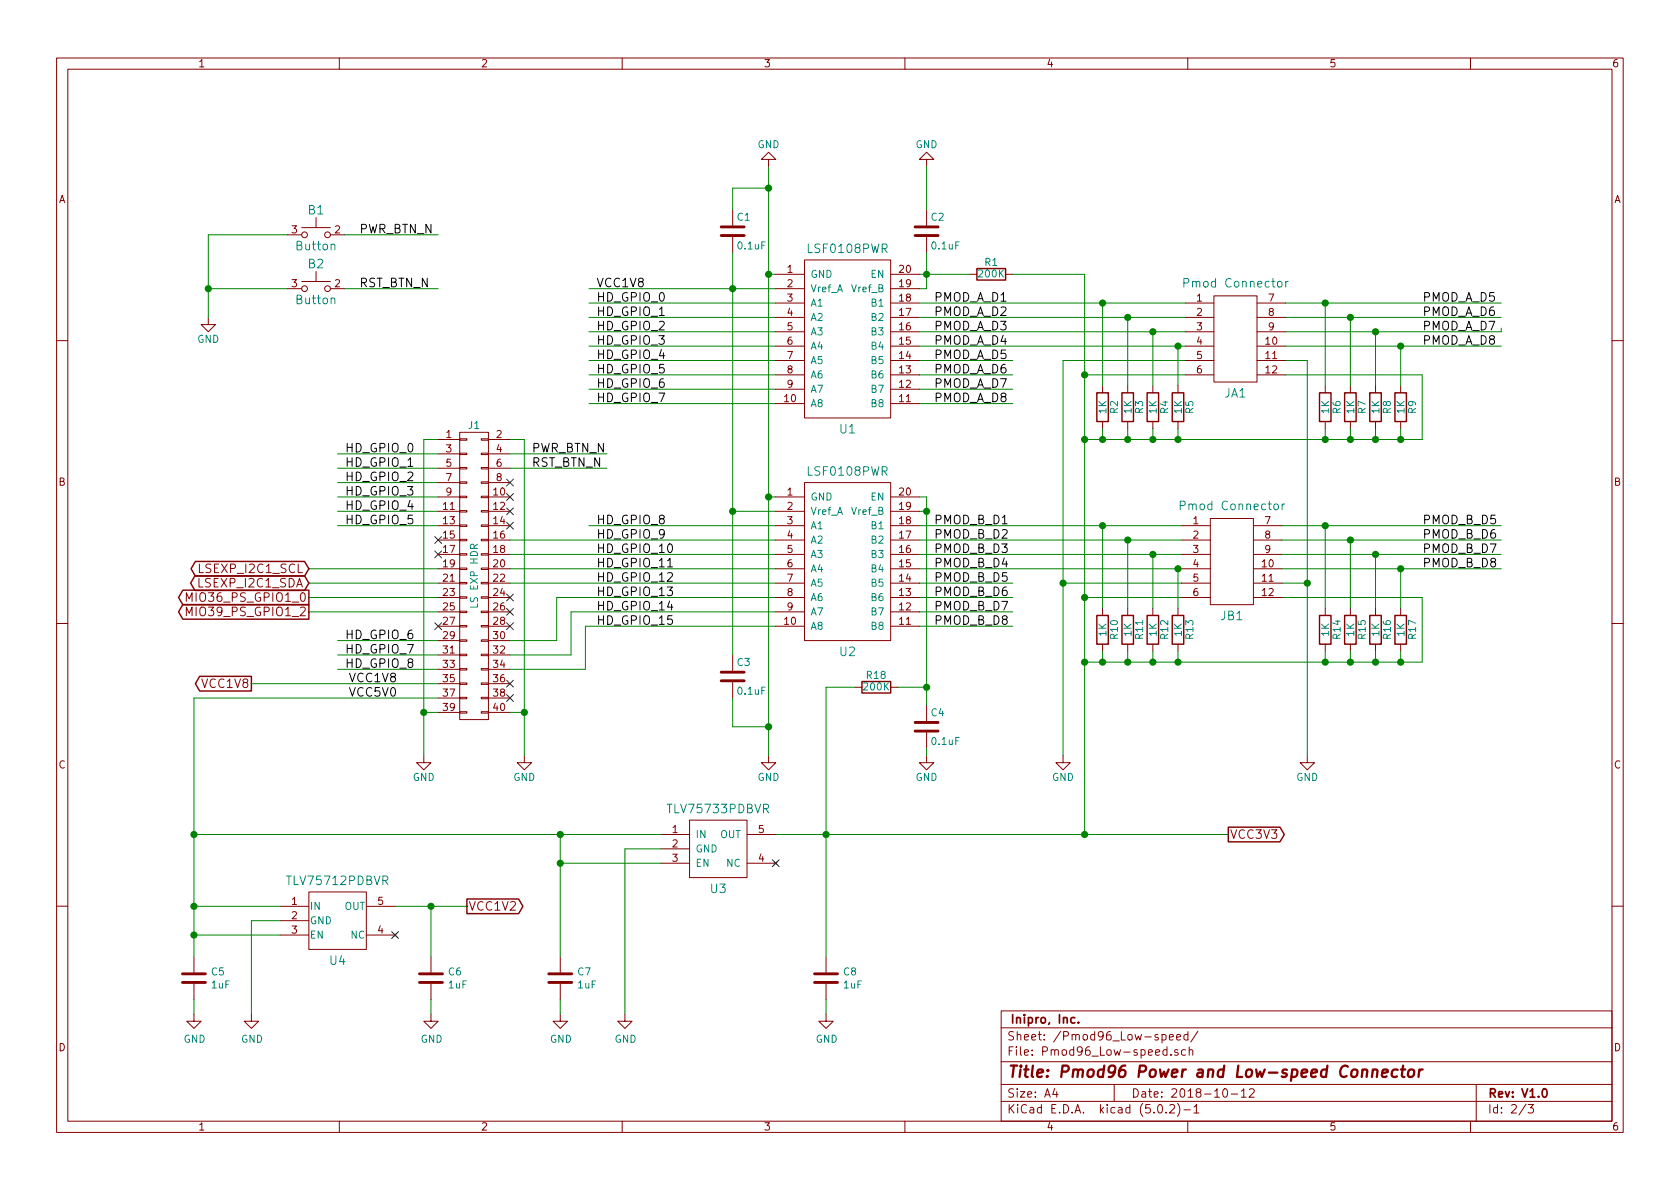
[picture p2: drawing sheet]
<svg xmlns="http://www.w3.org/2000/svg" width="297mm" height="210mm" viewBox="0 0 297 210" stroke-linecap="round" stroke-linejoin="round" font-family="sans-serif">
<g fill="none" stroke="#840000" stroke-width=".18">
<path d="M10 10.3h277v189.9h-277zM12 12.2h273v186.1h-273zM60 10.3v1.9M110 10.3v1.9M160 10.3v1.9M210 10.3v1.9M260 10.3v1.9M55.9 38.5v1.8M129.5 37.1v2.8M135.9 28.2h1.3l-1.3-1.3-1.3 1.3h1.3v1.3M163.8 28.2h1.3l-1.3-1.3-1.2 1.3h1.2v1.3M163.8 37.1v2.8"/>
<path d="M36.8 56.1v1.3h1.3l-1.3 1.3-1.2-1.3h1.2M50.8 51h2.5M50.8 41.5h2.5M53.3 40.3h5.1M53.3 49.8h5.1M55.9 48v1.8M58.4 51h2.6M58.4 41.5h2.6M129.5 41.9v2.8M137.2 48.5h5M137.2 58.7h5M137.2 56.1h5"/>
<path d="M137.2 53.6h5M137.2 51h5M142.2 46h15.3v27.9h-15.3zM157.5 48.5h5.1M157.5 58.7h5.1M157.5 56.1h5.1M157.5 53.6h5.1M157.5 51h5.1M163.8 41.9v2.8M171.4 48.5h1.3M177.8 48.5h1.3M209.5 58.7h5.1"/>
<path d="M209.5 56.1h5.1M209.5 53.6h5.1M214.6 52.3h7.6v15.3h-7.6zM222.2 58.7h5.1M222.2 56.1h5.1M222.2 53.6h5.1M10 60.2h2M77.5 77.7h3.8M81.3 77.6h1.2v.2h-1.2zM81.3 76.4h5.1v50.8h-5.1zM85.1 77.6h1.3v.2h-1.3zM86.4 77.7h3.8"/>
<path d="M137.2 71.4h5M137.2 68.8h5M137.2 66.3h5M137.2 63.7h5M137.2 61.2h5M157.5 71.4h5.1M157.5 68.8h5.1M157.5 66.3h5.1M157.5 63.7h5.1M157.5 61.2h5.1M194.9 68.2v1.3M194.9 74.5v1.3"/>
<path d="M199.4 68.2v1.3M199.4 74.5v1.3M203.8 68.2v1.3M203.8 74.5v1.3M208.3 68.2v1.3M208.3 74.5v1.3M209.5 66.3h5.1M209.5 63.7h5.1M209.5 61.2h5.1M222.2 66.3h5.1M222.2 63.7h5.1M222.2 61.2h5.1"/>
<path d="M234.3 68.2v1.3M234.3 74.5v1.3M238.8 68.2v1.3M238.8 74.5v1.3M243.2 68.2v1.3M243.2 74.5v1.3M247.6 68.2v1.3M247.6 74.5v1.3M285 60.2h2M77.5 87.9h3.8M77.5 90.4h3.8M77.5 93h3.8"/>
<path d="M77.5 95.5h3.8M77.5 98h3.8M77.5 80.3h3.8M77.5 82.8h3.8M77.5 85.3h3.8M81.3 97.9h1.2v.3h-1.2zM81.3 95.4h1.2v.2h-1.2zM81.3 92.8h1.2v.3h-1.2zM81.3 90.3h1.2v.2h-1.2zM81.3 87.8h1.2v.2h-1.2zM81.3 85.2h1.2v.3h-1.2zM81.3 82.7h1.2v.2h-1.2z"/>
<path d="M81.3 80.1h1.2v.3h-1.2zM85.1 97.9h1.3v.3h-1.3zM85.1 95.4h1.3v.2h-1.3zM85.1 92.8h1.3v.3h-1.3zM85.1 90.3h1.3v.2h-1.3zM85.1 87.8h1.3v.2h-1.3zM85.1 85.2h1.3v.3h-1.3zM85.1 82.7h1.3v.2h-1.3zM85.1 80.1h1.3v.3h-1.3zM86.4 87.9h3.8M86.4 90.4h3.8M86.4 93h3.8"/>
<path d="M86.4 95.5h3.8M86.4 98h3.8M86.4 80.3h3.8M86.4 82.8h3.8M86.4 85.3h3.8M137.2 87.9h5M137.2 90.4h5M137.2 93h5M137.2 95.5h5M137.2 98h5M142.2 85.3h15.3v28h-15.3zM157.5 87.9h5.1"/>
<path d="M157.5 90.4h5.1M157.5 93h5.1M157.5 95.5h5.1M157.5 98h5.1M208.9 93h5.1M208.9 95.5h5.1M208.9 98h5.1M214 91.7h7.6v15.2h-7.6zM221.6 93h5.1M221.6 95.5h5.1M221.6 98h5.1M10 110.3h2"/>
<path d="M32.9 106.3v-1.5l.6 1.1 .5-1.1v1.5M32.9 108.9v-1.5l.6 1.1 .5-1.1v1.5M77.5 100.6h3.8M77.5 103.1h3.8M77.5 105.7h3.8M77.5 108.2h3.8M77.5 110.7h3.8M77.5 113.3h3.8M77.5 115.8h3.8M77.5 118.4h3.8M81.3 118.2h1.2v.3h-1.2zM81.3 115.7h1.2v.2h-1.2z"/>
<path d="M81.3 113.2h1.2v.2h-1.2zM81.3 110.6h1.2v.3h-1.2zM81.3 108.1h1.2v.2h-1.2zM81.3 105.5h1.2v.3h-1.2zM81.3 103h1.2v.2h-1.2zM81.3 100.5h1.2v.2h-1.2zM85.1 118.2h1.3v.3h-1.3zM85.1 115.7h1.3v.2h-1.3zM85.1 113.2h1.3v.2h-1.3zM85.1 110.6h1.3v.3h-1.3zM85.1 108.1h1.3v.2h-1.3zM85.1 105.5h1.3v.3h-1.3z"/>
<path d="M85.1 103h1.3v.2h-1.3zM85.1 100.5h1.3v.2h-1.3zM86.4 100.6h3.8M86.4 103.1h3.8M86.4 105.7h3.8M86.4 108.2h3.8M86.4 110.7h3.8M86.4 113.3h3.8M86.4 115.8h3.8M86.4 118.4h3.8M129.5 115.8v2.8M137.2 100.6h5"/>
<path d="M137.2 103.1h5M137.2 105.7h5M137.2 108.2h5M137.2 110.7h5M157.5 100.6h5.1M157.5 103.1h5.1M157.5 105.7h5.1M157.5 108.2h5.1M157.5 110.7h5.1M194.9 107.6v1.2M194.9 113.9v1.3M199.4 107.6v1.2"/>
<path d="M199.4 113.9v1.3M203.8 107.6v1.2M203.8 113.9v1.3M208.3 107.6v1.2M208.3 113.9v1.3M208.9 100.6h5.1M208.9 103.1h5.1M208.9 105.7h5.1M221.6 100.6h5.1M221.6 103.1h5.1M221.6 105.7h5.1M234.3 107.6v1.2"/>
<path d="M234.3 113.9v1.3M238.8 107.6v1.2M238.8 113.9v1.3M243.2 107.6v1.2M243.2 113.9v1.3M247.6 107.6v1.2M247.6 113.9v1.3M285 110.3h2M74.9 133.6v1.3h1.3l-1.3 1.2-1.2-1.2h1.2M77.5 120.9h3.8M77.5 123.4h3.8M77.5 126h3.8"/>
<path d="M81.3 125.9h1.2v.2h-1.2zM81.3 123.3h1.2v.3h-1.2zM81.3 120.8h1.2v.2h-1.2zM85.1 125.9h1.3v.2h-1.3zM85.1 123.3h1.3v.3h-1.3zM85.1 120.8h1.3v.2h-1.3zM86.4 120.9h3.8M86.4 123.4h3.8M86.4 126h3.8M92.7 133.6v1.3h1.3l-1.3 1.2-1.3-1.2h1.3M129.5 120.6v2.8M135.9 133.6v1.3h1.3l-1.3 1.2-1.3-1.2h1.3"/>
<path d="M151.1 121.5h1.3M157.5 121.5h1.2M163.8 133.6v1.3h1.3l-1.3 1.2-1.2-1.2h1.2M163.8 124.7v2.8M163.8 129.5v2.8M188 133.6v1.3h1.2l-1.2 1.2-1.3-1.2h1.3M231.1 133.6v1.3h1.3l-1.3 1.2-1.2-1.2h1.2M54.6 157.7h10.2v10.2h-10.2zM116.8 147.6h5.1M116.8 150.1h5.1M116.8 152.6h5.1M121.9 145h10.2v10.2h-10.2z"/>
<path d="M132.1 147.6h5.1M132.1 152.6h5.1M136.9 152.3l.6 .7M137.5 152.3l-.6 .7M10 160.2h2M34.3 179.3v1.3h1.3l-1.3 1.3-1.3-1.3h1.3M34.3 169.2v2.8M34.3 174v2.8M44.4 179.3v1.3h1.3l-1.3 1.3-1.2-1.3h1.2M49.5 160.3h5.1M49.5 162.8h5.1M49.5 165.3h5.1"/>
<path d="M64.8 160.3h5M64.8 165.3h5M69.5 165l.7 .7M70.2 165l-.7 .7M76.2 179.3v1.3h1.3l-1.3 1.3-1.3-1.3h1.3M76.2 169.2v2.8M76.2 174v2.8M99.1 179.3v1.3h1.2l-1.2 1.3-1.3-1.3h1.3M99.1 169.2v2.8M99.1 174v2.8M110.5 179.3v1.3h1.3l-1.3 1.3-1.3-1.3h1.3M146 179.3v1.3h1.3l-1.3 1.3-1.2-1.3h1.2"/>
<path d="M146 169.2v2.8M146 174v2.8M177 178.8h108v19.5h-108zM285 160.2h2M60 198.3v1.9M110 198.3v1.9M160 198.3v1.9M177 194.8h108M177 191.8h108M177 187.8h108M177 181.8h108M186.5 192.5l-.4 1h1"/>
<path d="M186.8 193v1M197 191.8v3M204.8 195.5l.4-.2a.94 .94 0 0 1 0 1.5 .79 .79 0 0 1-.4-1.3zM205.5 183l.4-.1 .3 .3-.1 .6-.2 .1-.4-.1M206.2 196.7v.1M206.3 185.7l-.4-.1-.3 .3 .1 .6 .2 .1 .4-.1M206.3 185.1v1.5M206.8 183.4l.7-.1-.1-.3-.4-.1-.2 .2v.7h.6M206.8 195.5l.2-.2h.4l.2 .2 .1 .3-.1 .2-.8 .8h.9M207 186.5v.1M208.1 183.4l.7-.1-.1-.3-.4-.1-.2 .2v.7h.6M208.2 195.1a1.71 1.71 0 0 1 0 2.3"/>
<path d="M208.3 185.7a.37 .37 0 0 0-.6 .1v.2l.6 .2v.1l-.2 .3-.4-.1M209.3 196.3h1.2M209.6 185.7l-.4-.1-.3 .3 .1 .6 .2 .1 .4-.1M210 198.3v1.9M210 183l-.4-.1-.3 .3 .1 .6 .2 .1 .4-.1M210 182.4v1.5M210.3 185.7a.37 .37 0 0 1 .6 .1v.8M210.3 185.1v1.5M211.1 195.8l.4-.5v1.5M211.1 196.8h.9M211.8 182.3l-1.3 2M216.3 192.7l.4-.2a.94 .94 0 0 1 0 1.5 .79 .79 0 0 1-.4-1.3z"/>
<path d="M217.7 193.5h1.1M219.5 193l.4-.5v1.5M219.5 194h.8M220.9 192.7l.2-.2h.4l.2 .2 .1 .3-1 1h1M260 198.3v1.9M261 191.8v6.5M269.8 195.2l-1.2 2M270.2 195.3h.9l-.5 .6 .4 .1v.7l-.2 .1-.6-.1"/>
<circle cx="53.8" cy="51" r=".51"/>
<circle cx="53.8" cy="41.5" r=".51"/>
<circle cx="57.9" cy="51" r=".51"/>
<circle cx="57.9" cy="41.5" r=".51"/>
</g>
<path d="M190 180l-.4-.1-.3 .3 .1 .6 .2 .1 .4-.1M190.7 180.8v.1M272.9 192.6l.1-.1a.8 .8 0 0 1 .5 .8 .8 .8 0 0 1-.5 .7 1 1 0 0 1-.1-1.4z" fill="none" stroke="#840000" stroke-width=".3"/>
<path d="M242.7 189.3a.5 .5 0 0 1 .9 .1l-.2 1M242.7 189.1l-.1 1.3M244.4 189.8l1-.2-.1-.4-.5-.1-.4 .3v.9l.2 .1 .6-.1M247.1 189.2a.68 .68 0 0 0-1 .3v.8l.3 .1 .6-.1M247.7 189.1h.8M248.1 188.4l-.2 1.8v.1l.4 .1M249.1 189.3a.54 .54 0 0 1 .6-.2 .54 .54 0 0 1 .4 .4l-.1 .6a.56 .56 0 0 1-.5 .4 .56 .56 0 0 1-.6-.4zM251 189.1l-.2 1.3M251.5 189.1a.55 .55 0 0 0-.6 .4" fill="none" stroke="#840000" stroke-width=".41"/>
<g fill="none" stroke="#000084" stroke-width=".18">
<path d="M76.9 94.9l1.2 1.2M76.9 97.4l1.2 1.2M78.1 94.9l-1.2 1.2M78.1 97.4l-1.2 1.2M89.6 84.7l1.2 1.2M89.6 87.3l1.2 1.2M89.6 89.8l1.2 1.2M89.6 92.3l1.2 1.3M90.8 84.7l-1.2 1.2M90.8 87.3l-1.2 1.2M90.8 89.8l-1.2 1.2M90.8 92.3l-1.2 1.3"/>
<path d="M76.9 110.1l1.2 1.2M78.1 110.1l-1.2 1.2M89.6 105l1.2 1.3M89.6 107.6l1.2 1.2M89.6 110.1l1.2 1.2M90.8 105l-1.2 1.3M90.8 107.6l-1.2 1.2M90.8 110.1l-1.2 1.2M89.6 120.3l1.2 1.2M89.6 122.8l1.2 1.2M90.8 120.3l-1.2 1.2M90.8 122.8l-1.2 1.2"/>
<path d="M136.6 152l1.2 1.3M137.8 152l-1.2 1.3M69.2 164.7l1.3 1.3M70.5 164.7l-1.3 1.3"/>
</g>
<g fill="none" stroke="#840000" stroke-width=".51">
<path d="M127.5 41.7h4.1M127.5 40.1h4.1M161.8 41.7h4.1M161.8 40.1h4.1M127.5 118.9h4.1M127.5 120.4h4.1M161.8 129.3h4.1M161.8 127.8h4.1M32.3 173.7h4M32.3 172.2h4M74.2 173.7h4M74.2 172.2h4"/>
<path d="M97 173.7h4.1M97 172.2h4.1M144 173.7h4.1M144 172.2h4.1"/>
</g>
<g fill="none" stroke="#840000" stroke-width=".25">
<path d="M172.7 47.5h5.1v2h-5.1zM193.9 69.5h2.1v5h-2.1zM198.4 69.5h2v5h-2zM202.8 69.5h2.1v5h-2.1zM207.3 69.5h2v5h-2zM233.3 69.5h2v5h-2zM237.7 69.5h2.1v5h-2.1zM242.2 69.5h2v5h-2zM246.6 69.5h2.1v5h-2.1zM34.5 99.3h19.3l.8 1.3-.8 1.3h-19.3l-.7-1.3zM32.3 104.4h22.3v2.6h-22.3l-.7-1.3zM32.3 106.9h22.3v2.6h-22.3l-.7-1.3z"/>
<path d="M34.5 101.8h19.3l.8 1.3-.8 1.3h-19.3l-.8-1.3zM35.3 119.6h9.1v2.6h-9.1l-.8-1.3zM193.9 108.8h2.1v5.1h-2.1zM198.4 108.8h2v5.1h-2zM202.8 108.8h2.1v5.1h-2.1zM207.3 108.8h2v5.1h-2zM233.3 108.8h2v5.1h-2zM237.7 108.8h2.1v5.1h-2.1zM242.2 108.8h2v5.1h-2zM246.6 108.8h2.1v5.1h-2.1zM152.4 120.5h5.1v2h-5.1zM82.5 159h9.2l.8 1.3-.8 1.3h-9.2z"/>
<path d="M217.2 146.3h9.1l.8 1.3-.8 1.3h-9.1z"/>
</g>
<g fill="none" stroke="#008400" stroke-width=".18">
<path d="M135.9 29.5v104.1M135.9 33.3h-6.4v3.8M163.8 29.5v7.6M36.8 51h14M50.8 41.5h-14v14.6M61 51h16.5M61 41.5h16.5M104.1 53.6h33.1M104.1 56.1h33.1M104.1 58.7h33.1M104.1 51h33.1M129.5 44.7v71.1"/>
<path d="M135.9 48.5h1.3M162.6 53.6h46.9M162.6 56.1h46.9M162.6 58.7h46.9M162.6 48.5h8.8M163.8 44.7v6.3h-1.2M179.1 48.5h12.7v99.1M194.9 53.6v14.6M199.4 56.1v12.1M203.8 58.7v9.5M227.3 53.6h38.1M227.3 56.1h38.1"/>
<path d="M234.3 53.6v14.6M238.8 56.1v12.1M243.2 58.7v9.5M265.4 58v.7h-38.1M77.5 77.7h-2.6v55.9M90.2 77.7h2.5v55.9M104.1 61.2h33.1M104.1 63.7h33.1M104.1 68.8h33.1M104.1 71.4h33.1M104.1 66.3h33.1M162.6 61.2h46.9"/>
<path d="M162.6 63.7h16.5M162.6 68.8h16.5M162.6 71.4h16.5M162.6 66.3h16.5M191.8 66.3h17.7M194.9 75.8v1.9M199.4 75.8v1.9M203.8 75.8v1.9M208.3 61.2v7M208.3 75.8v1.9M209.5 63.7h-21.5v69.9M227.3 66.3h24.2v11.4h-59.7"/>
<path d="M227.3 61.2h38.1M227.3 63.7h3.8v69.9M234.3 75.8v1.9M238.8 75.8v1.9M243.2 75.8v1.9M247.6 61.2v7M247.6 75.8v1.9M59.7 82.8h17.8M59.7 85.3h17.8M59.7 87.9h17.8M59.7 90.4h17.8M59.7 93h17.8"/>
<path d="M59.7 80.3h17.8M90.2 82.8h17.1M90.2 95.5h47M90.2 98h47M90.2 80.3h17.1M104.1 93h33.1M129.5 90.4h7.7M135.9 87.9h1.3M162.6 87.9h1.2v36.8M162.6 90.4h1.2M162.6 93h46.3M162.6 95.5h46.3"/>
<path d="M162.6 98h46.3M194.9 93v14.6M199.4 95.5v12.1M203.8 98v9.6M226.7 93h38.7M226.7 95.5h38.7M226.7 98h38.7M234.3 93v14.6M238.8 95.5v12.1M243.2 98v9.6M54.6 100.6h22.9M54.6 103.1h22.9"/>
<path d="M54.6 105.7h22.9M54.6 108.2h22.9M59.7 113.3h17.8M59.7 115.8h17.8M59.7 118.4h17.8M90.2 100.6h47M90.2 103.1h47M137.2 105.7h-38.8v7.6h-8.2M137.2 108.2h-36.2v7.6h-10.8M137.2 110.7h-33.7v7.7h-13.3M162.6 100.6h46.3M162.6 103.1h16.5"/>
<path d="M162.6 105.7h16.5M162.6 108.2h16.5M162.6 110.7h16.5M188 103.1h20.9M191.8 105.7h17.1M194.9 115.2v1.9M199.4 115.2v1.9M203.8 115.2v1.9M208.3 100.6v7M208.3 115.2v1.9M226.7 100.6h38.7M226.7 103.1h4.4"/>
<path d="M226.7 105.7h24.8v11.4h-59.7M234.3 115.2v1.9M238.8 115.2v1.9M243.2 115.2v1.9M247.6 100.6v7M247.6 115.2v1.9M44.4 120.9h33.1M74.9 126h2.6M77.5 123.4h-43.2v45.8M90.2 126h2.5M129.5 123.4v5.1h6.4M151.1 121.5h-5.1v47.7"/>
<path d="M158.7 121.5h5.1M163.8 132.3v1.3M34.3 147.6h82.5M99.1 147.6v21.6M99.1 152.6h17.7M116.8 150.1h-6.3v29.2M137.2 147.6h80M34.3 160.3h15.2M34.3 176.8v2.5M34.3 165.3h15.2M49.5 162.8h-5.1v16.5M69.8 160.3h12.7"/>
<path d="M76.2 160.3v8.9M76.2 176.8v2.5M99.1 176.8v2.5M146 176.8v2.5"/>
</g>
<g fill="#008400" stroke="#008400" stroke-width=".25">
<circle cx="74.9" cy="126" r=".51"/>
<circle cx="92.7" cy="126" r=".51"/>
<circle cx="129.5" cy="51" r=".51"/>
<circle cx="135.9" cy="128.5" r=".51"/>
<circle cx="191.8" cy="105.7" r=".51"/>
<circle cx="191.8" cy="117.1" r=".51"/>
<circle cx="231.1" cy="103.1" r=".51"/>
<circle cx="188" cy="103.1" r=".51"/>
<circle cx="191.8" cy="66.3" r=".51"/>
<circle cx="135.9" cy="48.5" r=".51"/>
<circle cx="135.9" cy="33.3" r=".51"/>
<circle cx="34.3" cy="160.3" r=".51"/>
<circle cx="34.3" cy="165.3" r=".51"/>
<circle cx="76.2" cy="160.3" r=".51"/>
<circle cx="99.1" cy="147.6" r=".51"/>
<circle cx="99.1" cy="152.6" r=".51"/>
<circle cx="146.1" cy="147.6" r=".51"/>
<circle cx="34.3" cy="147.6" r=".51"/>
<circle cx="163.8" cy="48.5" r=".51"/>
<circle cx="163.8" cy="90.4" r=".51"/>
<circle cx="163.8" cy="121.5" r=".51"/>
<circle cx="191.8" cy="77.7" r=".51"/>
<circle cx="194.9" cy="77.7" r=".51"/>
<circle cx="199.4" cy="77.7" r=".51"/>
<circle cx="203.8" cy="77.7" r=".51"/>
<circle cx="208.3" cy="77.7" r=".51"/>
<circle cx="234.3" cy="77.7" r=".51"/>
<circle cx="238.8" cy="77.7" r=".51"/>
<circle cx="243.2" cy="77.7" r=".51"/>
<circle cx="247.7" cy="77.7" r=".51"/>
<circle cx="194.9" cy="53.6" r=".51"/>
<circle cx="199.4" cy="56.1" r=".51"/>
<circle cx="203.8" cy="58.7" r=".51"/>
<circle cx="208.3" cy="61.2" r=".51"/>
<circle cx="234.3" cy="53.6" r=".51"/>
<circle cx="238.8" cy="56.1" r=".51"/>
<circle cx="243.2" cy="58.7" r=".51"/>
<circle cx="247.7" cy="61.2" r=".51"/>
<circle cx="194.9" cy="117.1" r=".51"/>
<circle cx="199.4" cy="117.1" r=".51"/>
<circle cx="203.8" cy="117.1" r=".51"/>
<circle cx="208.3" cy="117.1" r=".51"/>
<circle cx="234.3" cy="117.1" r=".51"/>
<circle cx="238.8" cy="117.1" r=".51"/>
<circle cx="243.2" cy="117.1" r=".51"/>
<circle cx="247.7" cy="117.1" r=".51"/>
<circle cx="194.9" cy="93" r=".51"/>
<circle cx="199.4" cy="95.5" r=".51"/>
<circle cx="203.8" cy="98" r=".51"/>
<circle cx="208.3" cy="100.6" r=".51"/>
<circle cx="234.3" cy="93" r=".51"/>
<circle cx="238.8" cy="95.5" r=".51"/>
<circle cx="243.2" cy="98" r=".51"/>
<circle cx="247.7" cy="100.6" r=".51"/>
<circle cx="135.9" cy="87.9" r=".51"/>
<circle cx="129.5" cy="90.4" r=".51"/>
<circle cx="191.8" cy="147.6" r=".51"/>
<circle cx="36.8" cy="51" r=".51"/>
</g>
<path d="M118 100.2h.9" fill="none" stroke="#000" stroke-width=".18"/>
<path d="M209.3 50h.8l.1-.2-.1-.4-.2-.2h-.6v1.6M225.9 49.9l.3-.1 .4 .1 .1 .6-.2 .2-.3 .1-.3-.2zM227.3 49.8v1M227.8 49.8h-.3l-.2 .2M208.7 89.4l.7-.1 .1-.2v-.4l-.2-.1h-.6v1.5M225.3 89.2l.2-.1 .5 .1v.6l-.1 .3h-.4l-.2-.1zM226.7 89.1v1M227.1 89.1l-.3 .1-.1 .2" fill="none" stroke="#008484" stroke-width=".18"/>
<text font-size="2.8" fill="#840000" x="178" y="190.5">Title: Pmod96 Power and Low-speed Connector</text>
<g font-size="2.1" fill="#008484">
<text x="54.5" y="37.9">B1</text>
<text x="52.5" y="44.3">Button</text>
<text x="54.5" y="47.4">B2</text>
<text x="143" y="44.7">LSF0108PWR</text>
<text x="52.5" y="53.8">Button</text>
<text x="209.9" y="50.8">Pmod Connector</text>
<text x="216.5" y="70.3">JA1</text>
<text x="148.5" y="76.7">U1</text>
<text x="143" y="84.1">LSF0108PWR</text>
<text x="209.3" y="90.2">Pmod Connector</text>
<text x="215.9" y="109.7">JB1</text>
<text x="148.5" y="116">U2</text>
<text x="118.3" y="143.8">TLV75733PDBVR</text>
<text x="51" y="156.5">TLV75712PDBVR</text>
<text x="125.7" y="157.9">U3</text>
<text x="58.3" y="170.6">U4</text>
</g>
<g font-size="2.1">
<text x="63.5" y="41.3">PWR_BTN_N</text>
<text x="63.5" y="50.8">RST_BTN_N</text>
<text x="105.4" y="53.3">HD_GPIO_0</text>
<text x="105.4" y="50.8">VCC1V8</text>
<text x="165.1" y="53.3">PMOD_A_D1</text>
<text x="251.5" y="53.3">PMOD_A_D5</text>
<text x="105.4" y="58.4">HD_GPIO_2</text>
<text x="105.4" y="55.9">HD_GPIO_1</text>
<text x="165.1" y="58.4">PMOD_A_D3</text>
<text x="165.1" y="55.9">PMOD_A_D2</text>
<text x="251.5" y="55.9">PMOD_A_D6</text>
<text x="251.5" y="58.4">PMOD_A_D7</text>
<text x="105.4" y="63.5">HD_GPIO_4</text>
<text x="105.4" y="61">HD_GPIO_3</text>
<text x="165.1" y="63.5">PMOD_A_D5</text>
<text x="165.1" y="61">PMOD_A_D4</text>
<text x="251.5" y="61">PMOD_A_D8</text>
<text x="105.4" y="71.1">HD_GPIO_7</text>
<text x="105.4" y="68.6">HD_GPIO_6</text>
<text x="105.4" y="66">HD_GPIO_5</text>
<text x="165.1" y="71.1">PMOD_A_D8</text>
<text x="165.1" y="68.6">PMOD_A_D7</text>
<text x="165.1" y="66">PMOD_A_D6</text>
<text x="61" y="80">HD_GPIO_0</text>
<text x="61" y="82.5">HD_GPIO_1</text>
<text x="94" y="80">PWR_BTN_N</text>
<text x="94" y="82.5">RST_BTN_N</text>
<text x="61" y="85.1">HD_GPIO_2</text>
<text x="61" y="87.6">HD_GPIO_3</text>
<text x="61" y="90.2">HD_GPIO_4</text>
<text x="61" y="92.7">HD_GPIO_5</text>
<text x="105.4" y="95.2">HD_GPIO_9</text>
<text x="105.4" y="92.7">HD_GPIO_8</text>
<text x="165.1" y="95.2">PMOD_B_D2</text>
<text x="165.1" y="92.7">PMOD_B_D1</text>
<text x="251.5" y="92.7">PMOD_B_D5</text>
<text x="251.5" y="95.2">PMOD_B_D6</text>
<text x="105.4" y="100.3">HD_GPIO_11</text>
<text x="105.4" y="97.8">HD_GPIO_10</text>
<text x="165.1" y="100.3">PMOD_B_D4</text>
<text x="165.1" y="97.8">PMOD_B_D3</text>
<text x="251.5" y="97.8">PMOD_B_D7</text>
<text x="251.5" y="100.3">PMOD_B_D8</text>
<text x="105.4" y="107.9">HD_GPIO_14</text>
<text x="105.4" y="105.4">HD_GPIO_13</text>
<text x="105.4" y="102.9">HD_GPIO_12</text>
<text x="165.1" y="102.9">PMOD_B_D5</text>
<text x="165.1" y="105.4">PMOD_B_D6</text>
<text x="165.1" y="107.9">PMOD_B_D7</text>
<text x="61" y="113">HD_GPIO_6</text>
<text x="105.4" y="110.5">HD_GPIO_15</text>
<text x="165.1" y="110.5">PMOD_B_D8</text>
<text x="61" y="115.6">HD_GPIO_7</text>
<text x="61" y="118.1">HD_GPIO_8</text>
<text x="61.6" y="123.2">VCC5V0</text>
<text x="61.6" y="120.6">VCC1V8</text>
</g>
<g font-size="2.1" fill="#840000">
<text x="35.6" y="101.3">LSEXP_I2C1_SCL</text>
<text x="33.9" y="106.4">MIO36_PS_GPIO1_0</text>
<text x="35.4" y="103.9">LSEXP_I2C1_SDA</text>
<text x="33.9" y="109">MIO39_PS_GPIO1_2</text>
<text x="35.9" y="121.7">VCC1V8</text>
<text x="217.4" y="148.3">VCC3V3</text>
<text x="82.8" y="161">VCC1V2</text>
<text x="178" y="184">Sheet: /Pmod96_Low-speed/</text>
<text x="178.5" y="181">Inipro, Inc.</text>
<text x="178" y="186.7">File: Pmod96_Low-speed.sch</text>
<text x="178" y="196.9">KiCad E.D.A. kicad (5.0.2)-1</text>
<text x="178" y="194.1">Size: A4</text>
<text x="200" y="194.1">Date: 2018-10-12</text>
<text x="263" y="194.1">Rev: V1.0</text>
<text x="263" y="196.9">Id: 2/3</text>
</g>
<g font-size="1.8" fill="#840000">
<text x="35" y="11.9">1</text>
<text x="85" y="11.9">2</text>
<text x="135" y="11.9">3</text>
<text x="185" y="11.9">4</text>
<text x="235" y="11.9">5</text>
<text x="285" y="11.9">6</text>
<text x="10.4" y="35.9">A</text>
<text x="285.4" y="35.9">A</text>
<text x="51.6" y="41.3">3</text>
<text x="59.2" y="41.3">2</text>
<text x="51.6" y="50.8">3</text>
<text x="59.2" y="50.8">2</text>
<text x="139.2" y="48.3">1</text>
<text x="139.2" y="50.8">2</text>
<text x="139.2" y="53.3">3</text>
<text x="159.1" y="53.3">18</text>
<text x="159.1" y="50.8">19</text>
<text x="159.1" y="48.3">20</text>
<text x="211.6" y="53.3">1</text>
<text x="224.3" y="53.3">7</text>
<text x="139.2" y="55.9">4</text>
<text x="139.2" y="58.4">5</text>
<text x="159.1" y="58.4">16</text>
<text x="159.1" y="55.9">17</text>
<text x="211.6" y="55.9">2</text>
<text x="211.6" y="58.4">3</text>
<text x="224.3" y="55.9">8</text>
<text x="224.3" y="58.4">9</text>
<text x="139.2" y="61">6</text>
<text x="139.2" y="63.5">7</text>
<text x="159.1" y="63.5">14</text>
<text x="159.1" y="61">15</text>
<text x="211.6" y="61">4</text>
<text x="211.6" y="63.5">5</text>
<text x="223.8" y="61">10</text>
<text x="223.8" y="63.5">11</text>
<text x="138.7" y="71.1">10</text>
<text x="139.2" y="66">8</text>
<text x="139.2" y="68.6">9</text>
<text x="159.1" y="71.1">11</text>
<text x="159.1" y="68.6">12</text>
<text x="159.1" y="66">13</text>
<text x="211.6" y="66">6</text>
<text x="223.8" y="66">12</text>
<text x="78.9" y="77.5">1</text>
<text x="87.8" y="77.5">2</text>
<text x="78.9" y="80">3</text>
<text x="78.9" y="82.5">5</text>
<text x="87.8" y="80">4</text>
<text x="87.8" y="82.5">6</text>
<text x="10.4" y="85.9">B</text>
<text x="78.9" y="85.1">7</text>
<text x="78.9" y="87.6">9</text>
<text x="87.3" y="87.6">10</text>
<text x="87.8" y="85.1">8</text>
<text x="139.2" y="87.6">1</text>
<text x="159.1" y="87.6">20</text>
<text x="285.4" y="85.9">B</text>
<text x="78.4" y="90.2">11</text>
<text x="78.4" y="92.7">13</text>
<text x="78.4" y="95.2">15</text>
<text x="87.3" y="90.2">12</text>
<text x="87.3" y="92.7">14</text>
<text x="87.3" y="95.2">16</text>
<text x="139.2" y="90.2">2</text>
<text x="139.2" y="92.7">3</text>
<text x="139.2" y="95.2">4</text>
<text x="159.1" y="95.2">17</text>
<text x="159.1" y="92.7">18</text>
<text x="159.1" y="90.2">19</text>
<text x="211" y="92.7">1</text>
<text x="211" y="95.2">2</text>
<text x="223.7" y="92.7">7</text>
<text x="223.7" y="95.2">8</text>
<text x="78.4" y="97.8">17</text>
<text x="78.4" y="100.3">19</text>
<text x="87.3" y="97.8">18</text>
<text x="87.3" y="100.3">20</text>
<text x="139.2" y="97.8">5</text>
<text x="139.2" y="100.3">6</text>
<text x="159.1" y="100.3">15</text>
<text x="159.1" y="97.8">16</text>
<text x="211" y="97.8">3</text>
<text x="211" y="100.3">4</text>
<text x="223.2" y="100.3">10</text>
<text x="223.7" y="97.8">9</text>
<text x="78.4" y="102.9">21</text>
<text x="78.4" y="105.4">23</text>
<text x="78.4" y="107.9">25</text>
<text x="87.3" y="102.9">22</text>
<text x="87.3" y="105.4">24</text>
<text x="87.3" y="107.9">26</text>
<text x="139.2" y="102.9">7</text>
<text x="139.2" y="105.4">8</text>
<text x="139.2" y="107.9">9</text>
<text x="159.1" y="107.9">12</text>
<text x="159.1" y="105.4">13</text>
<text x="159.1" y="102.9">14</text>
<text x="211" y="102.9">5</text>
<text x="211" y="105.4">6</text>
<text x="223.2" y="102.9">11</text>
<text x="223.2" y="105.4">12</text>
<text x="78.4" y="110.5">27</text>
<text x="78.4" y="113">29</text>
<text x="87.3" y="110.5">28</text>
<text x="87.3" y="113">30</text>
<text x="138.7" y="110.5">10</text>
<text x="159.1" y="110.5">11</text>
<text x="78.4" y="115.6">31</text>
<text x="78.4" y="118.1">33</text>
<text x="87.3" y="115.6">32</text>
<text x="87.3" y="118.1">34</text>
<text x="78.4" y="120.6">35</text>
<text x="78.4" y="123.2">37</text>
<text x="78.4" y="125.7">39</text>
<text x="87.3" y="120.6">36</text>
<text x="87.3" y="123.2">38</text>
<text x="87.3" y="125.7">40</text>
<text x="10.4" y="135.9">C</text>
<text x="285.4" y="135.9">C</text>
<text x="118.9" y="147.3">1</text>
<text x="118.9" y="149.9">2</text>
<text x="134.1" y="147.3">5</text>
<text x="118.9" y="152.4">3</text>
<text x="134.1" y="152.4">4</text>
<text x="51.6" y="160">1</text>
<text x="66.8" y="160">5</text>
<text x="51.6" y="162.6">2</text>
<text x="51.6" y="165.1">3</text>
<text x="66.8" y="165.1">4</text>
<text x="10.4" y="185.9">D</text>
<text x="285.4" y="185.9">D</text>
<text x="35" y="199.9">1</text>
<text x="85" y="199.9">2</text>
<text x="135" y="199.9">3</text>
<text x="185" y="199.9">4</text>
<text x="235" y="199.9">5</text>
<text x="285" y="199.9">6</text>
</g>
<g font-size="1.8" fill="#008484">
<text x="133.9" y="26.2">GND</text>
<text x="161.9" y="26.2">GND</text>
<text x="130.4" y="39">C1</text>
<text x="164.7" y="39">C2</text>
<text x="130.6" y="44.1">0.1uF</text>
<text x="164.8" y="44.1">0.1uF</text>
<text x="174.1" y="47">R1</text>
<text x="143.3" y="49.1">GND</text>
<text x="143.3" y="51.7">Vref_A</text>
<text x="150.8" y="51.7">Vref_B</text>
<text x="154" y="49.1">EN</text>
<text x="173.1" y="49.1">200K</text>
<text x="143.3" y="54.2">A1</text>
<text x="143.3" y="56.8">A2</text>
<text x="143.3" y="59.3">A3</text>
<text x="154.2" y="59.3">B3</text>
<text x="154.2" y="56.8">B2</text>
<text x="154.2" y="54.2">B1</text>
<text x="34.9" y="60.6">GND</text>
<text x="143.3" y="61.8">A4</text>
<text x="143.3" y="64.4">A5</text>
<text x="154.2" y="64.4">B5</text>
<text x="154.2" y="61.8">B4</text>
<text x="143.3" y="66.9">A6</text>
<text x="143.3" y="69.5">A7</text>
<text x="154.2" y="69.5">B7</text>
<text x="154.2" y="66.9">B6</text>
<text x="82.9" y="75.9">J1</text>
<text x="143.3" y="72">A8</text>
<text x="154.2" y="72">B8</text>
<text x="195.6" y="73.1" transform="rotate(-90 195.6 73.1)">1K</text>
<text x="197.7" y="73.1" transform="rotate(-90 197.7 73.1)">R2</text>
<text x="200.1" y="73.1" transform="rotate(-90 200.1 73.1)">1K</text>
<text x="202.1" y="73.1" transform="rotate(-90 202.1 73.1)">R3</text>
<text x="204.5" y="73.1" transform="rotate(-90 204.5 73.1)">1K</text>
<text x="206.6" y="73.1" transform="rotate(-90 206.6 73.1)">R4</text>
<text x="209" y="73.1" transform="rotate(-90 209 73.1)">1K</text>
<text x="211" y="73.1" transform="rotate(-90 211 73.1)">R5</text>
<text x="235" y="73.1" transform="rotate(-90 235 73.1)">1K</text>
<text x="237" y="73.1" transform="rotate(-90 237 73.1)">R6</text>
<text x="239.4" y="73.1" transform="rotate(-90 239.4 73.1)">1K</text>
<text x="241.5" y="73.1" transform="rotate(-90 241.5 73.1)">R7</text>
<text x="243.9" y="73.1" transform="rotate(-90 243.9 73.1)">1K</text>
<text x="245.9" y="73.1" transform="rotate(-90 245.9 73.1)">R8</text>
<text x="248.3" y="73.1" transform="rotate(-90 248.3 73.1)">1K</text>
<text x="250.4" y="73.1" transform="rotate(-90 250.4 73.1)">R9</text>
<text x="143.3" y="88.5">GND</text>
<text x="154" y="88.5">EN</text>
<text x="143.3" y="91.1">Vref_A</text>
<text x="143.3" y="93.6">A1</text>
<text x="150.8" y="91.1">Vref_B</text>
<text x="154.2" y="93.6">B1</text>
<text x="143.3" y="96.1">A2</text>
<text x="143.3" y="98.7">A3</text>
<text x="143.3" y="101.2">A4</text>
<text x="154.2" y="101.2">B4</text>
<text x="154.2" y="98.7">B3</text>
<text x="154.2" y="96.1">B2</text>
<text x="84.5" y="107.2" transform="rotate(-90 84.5 107.2)">LS EXP HDR</text>
<text x="143.3" y="103.8">A5</text>
<text x="143.3" y="106.3">A6</text>
<text x="154.2" y="106.3">B6</text>
<text x="154.2" y="103.8">B5</text>
<text x="143.3" y="111.4">A8</text>
<text x="143.3" y="108.8">A7</text>
<text x="154.2" y="111.4">B8</text>
<text x="154.2" y="108.8">B7</text>
<text x="195.6" y="112.5" transform="rotate(-90 195.6 112.5)">1K</text>
<text x="197.7" y="113" transform="rotate(-90 197.7 113)">R10</text>
<text x="200.1" y="112.5" transform="rotate(-90 200.1 112.5)">1K</text>
<text x="202.1" y="113" transform="rotate(-90 202.1 113)">R11</text>
<text x="204.5" y="112.5" transform="rotate(-90 204.5 112.5)">1K</text>
<text x="206.6" y="113" transform="rotate(-90 206.6 113)">R12</text>
<text x="209" y="112.5" transform="rotate(-90 209 112.5)">1K</text>
<text x="211" y="113" transform="rotate(-90 211 113)">R13</text>
<text x="235" y="112.5" transform="rotate(-90 235 112.5)">1K</text>
<text x="237" y="113" transform="rotate(-90 237 113)">R14</text>
<text x="239.4" y="112.5" transform="rotate(-90 239.4 112.5)">1K</text>
<text x="241.5" y="113" transform="rotate(-90 241.5 113)">R15</text>
<text x="243.9" y="112.5" transform="rotate(-90 243.9 112.5)">1K</text>
<text x="245.9" y="113" transform="rotate(-90 245.9 113)">R16</text>
<text x="248.3" y="112.5" transform="rotate(-90 248.3 112.5)">1K</text>
<text x="250.4" y="113" transform="rotate(-90 250.4 113)">R17</text>
<text x="130.4" y="117.8">C3</text>
<text x="130.6" y="122.9">0.1uF</text>
<text x="152.8" y="122.1">200K</text>
<text x="153.3" y="120.1">R18</text>
<text x="164.7" y="126.7">C4</text>
<text x="164.8" y="131.7">0.1uF</text>
<text x="73" y="138.1">GND</text>
<text x="90.8" y="138.1">GND</text>
<text x="133.9" y="138.1">GND</text>
<text x="161.9" y="138.1">GND</text>
<text x="186" y="138.1">GND</text>
<text x="229.2" y="138.1">GND</text>
<text x="122.9" y="148.2">IN</text>
<text x="127.3" y="148.2">OUT</text>
<text x="122.9" y="150.7">GND</text>
<text x="122.9" y="153.3">EN</text>
<text x="128.5" y="153.3">NC</text>
<text x="54.7" y="160.9">IN</text>
<text x="60.9" y="160.9">OUT</text>
<text x="54.7" y="163.4">GND</text>
<text x="54.7" y="166">EN</text>
<text x="62.1" y="166">NC</text>
<text x="37.4" y="172.5">C5</text>
<text x="79.3" y="172.5">C6</text>
<text x="102.2" y="172.5">C7</text>
<text x="149.2" y="172.5">C8</text>
<text x="37.4" y="174.8">1uF</text>
<text x="79.3" y="174.8">1uF</text>
<text x="102.2" y="174.8">1uF</text>
<text x="149.2" y="174.8">1uF</text>
<text x="32.5" y="184.4">GND</text>
<text x="42.6" y="184.4">GND</text>
<text x="74.4" y="184.4">GND</text>
<text x="97.2" y="184.4">GND</text>
<text x="108.7" y="184.4">GND</text>
<text x="144.2" y="184.4">GND</text>
</g>
</svg>
